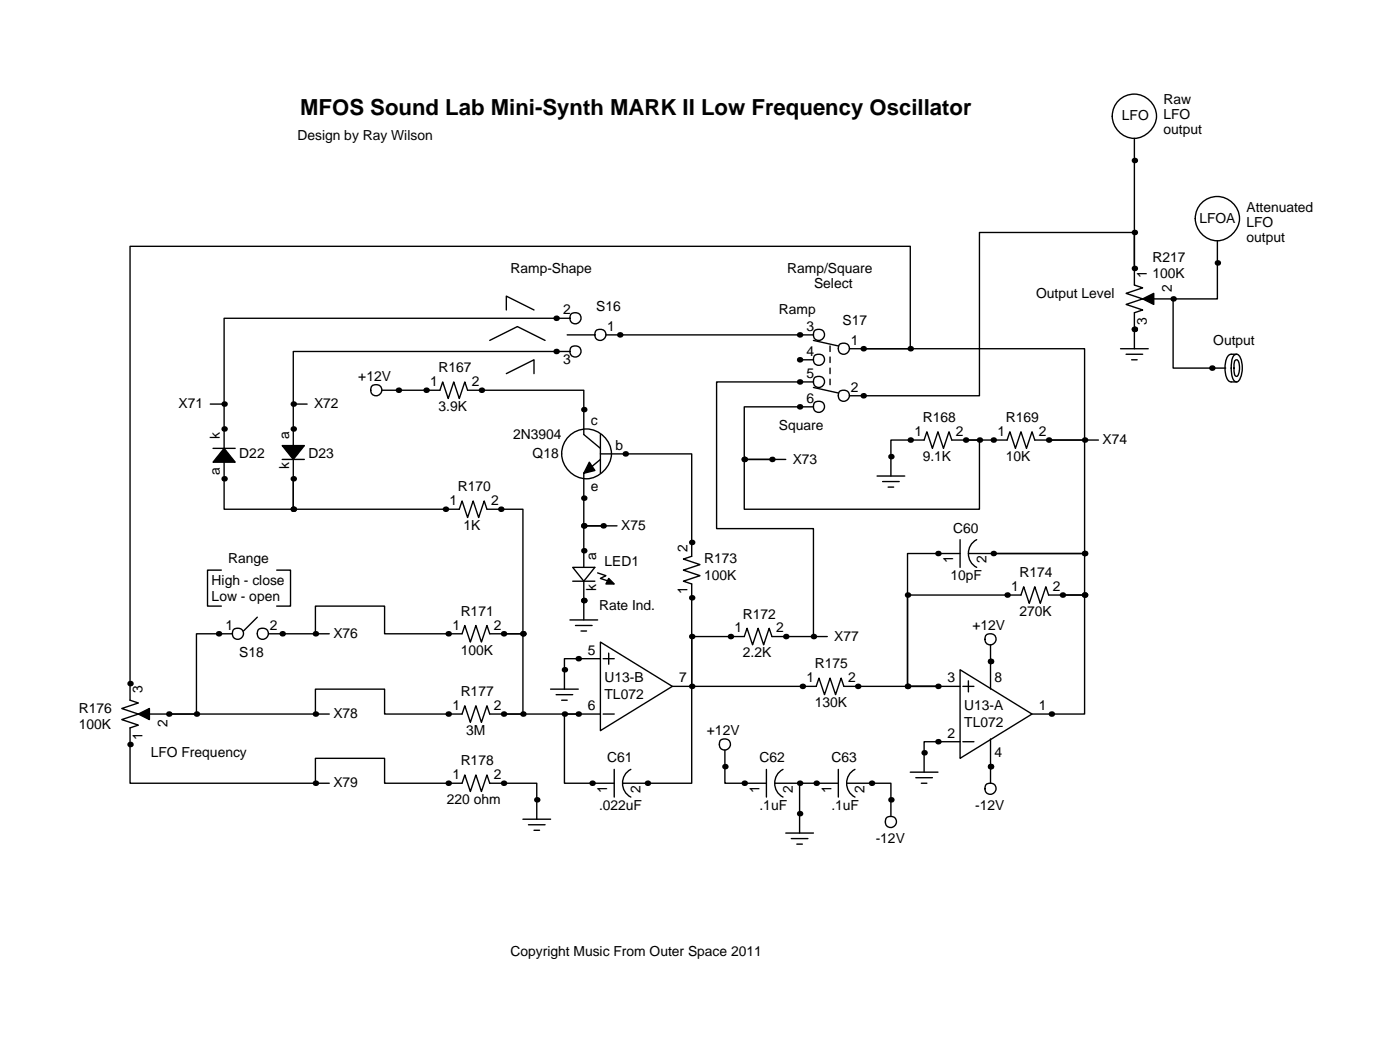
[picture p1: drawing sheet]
<svg xmlns="http://www.w3.org/2000/svg" width="257mm" height="195mm" viewBox="0 0 257 195" stroke-linecap="round" stroke-linejoin="round" font-family="sans-serif">
<path d="M209.8 54.9l2-1.1v2.1zM41.1 82.3l2.1 2.5h-4.1zM51.8 81.8h4.1l-2.1 2.5zM108.2 84.8l1 1.6-2 .5zM111.8 106.2l1 1h-1.5zM25.4 131.1l2-1.1v2.1z" fill="#000" stroke="#000" stroke-width=".25"/>
<g fill="none" stroke="#000" stroke-width=".25">
<path d="M208.3 25.4v26.9l1.5 .5-3 1 3 1.1-3 1 3 1-1.5 .5v6.6M93 56.9v-2.5l5 2.5M104.6 58.4h-63.5v15.8M208.3 49.3v-6.6h-28.5v29.9h-23.8M211.8 54.9h3.6M215.4 54.9v12.7h9.6M223.5 44.2v10.7h-8.1M38.6 74.2h2.5M41.1 74.2v8.1M53.8 74.2h2.6M53.8 74.2v7.6M70.1 71.6h10.7l.5-1.5 1 3.1 1-3.1 1 3.1 1-3.1 .6 1.5h21.3v8.2l3 2.5"/>
<path d="M89.9 62.5l5.1-2.6 5.1 2.6M93 68.6l5-2.6v2.6M104.1 61.5h5.1M104.6 64.5h-50.8v9.7M110.2 79.8v7.1M111.3 61.5h38.1M146.8 66h2.6M149.4 74.7h-12.7v9.6h5M149.4 70.1h-17.8v26.9h17.8v19.8M149.4 71.1l4.5 1M149.4 62.5l4.5 1M156 64h2.5"/>
<path d="M158.5 64h8.6v-18.8h-143.2v83.3l1.5 .5-3 1 3 1.1-3 1 3 1-1.5 .5v10.2h34M158.5 64h40.6v16.8M205.7 64h5.1M206.8 65h3M207.8 66h1M226.5 65.3a.62 .62 0 0 1 1.1 0 4.6 4.6 0 0 1-.3 4.7l-.2 .1a1.27 1.27 0 0 1-.9-1.3l-.1-1.2a4.1 4.1 0 0 1 .4-2.3zM226.8 66.1l.3-.1a1.86 1.86 0 0 1 .5 2 1.25 1.25 0 0 1-.5 1.1 .86 .86 0 0 1-.5-1.1v-.4a1.89 1.89 0 0 1 .2-1.5zM227.1 65h-1a1.95 1.95 0 0 0-1.2 2.1 3.8 3.8 0 0 0 .7 2.8l.5 .2h1M39.1 82.3h4.1M41.1 84.8v8.7h12.7v-5.6M51.8 84.3h4.1M53.8 87.9v5.6h30.5l.5-1.6 1.1 3.1 1-3.1 1 3.1 1-3.1 .5 1.6h6.6v22.8h-3.5"/>
<path d="M53.8 84.3v3.6M104.2 80.4a4.6 4.6 0 0 1 7.4 .6 4.6 4.6 0 0 1-3.1 6.8 4.6 4.6 0 0 1-4.7-2.3 4.6 4.6 0 0 1 .4-5.1zM110.2 83.3h16.8v18.8l-1.5 .5 3 1-3 1 3 1.1-3 1 1.5 .5v18.8M110.2 84.3l-3 2.6v9.6h3.5M110.7 96.5h-3.5v7.6M110.7 96.5h2.6M141.7 84.3h2.6M161 87.4h5.1M162.1 88.4h3M163.1 89.4h1M176.3 99.1v5M177.3 80.8h2.5v12.7h-43.1v-9.2h5"/>
<path d="M179.3 99.1a2.88 2.88 0 0 0 0 5M192.5 80.8h6.6v20.8h-16.7M201.7 80.8h-11.7l-.5-1.6-1 3.1-1-3.1-1.1 3.1-1-3.1-.5 1.6h-10.1l-.6-1.6-1 3.1-1-3.1-1 3.1-1-3.1-.5 1.6h-6.1v6.6M40.6 104.6h-2.5v6.7h2.5M42.7 116.3h-6.6v14.8h-5.1M47.2 113.3l-2.5 2.5M49.3 116.3h11.2M50.8 104.6h2.5v6.7h-2.5M57.9 116.3v-5h12.7v5h14.2l.5-1.5 1.1 3.1 1-3.1 1 3.1 1-3.1 .5 1.5h2.6M92.5 116.3h3.5v14.8h-3.5M104.6 113.8h5.1M105.2 104.1h4l-2 2.6z"/>
<path d="M105.2 106.7h4M105.7 114.8h3M106.7 115.8h1M107.2 106.7v7.1M109.7 105.2l1.6 .5-1.1 .5 1.6 .5M110.2 117.9l13.2 8.1-13.2 8.1zM111.8 119.9v2M151.9 116.8h-10.2l-.5-1.5-1 3.1-1-3.1-1 3.1-1-3.1-.5 1.5h-9.7v9.2M176.3 101.6h-9.7v24.4h5.6h-5.6v-16.8h20.9l.5-1.5 1 3 1-3 1 3 1-3 .5 1.5h2.6M177.8 101.6h4.6M181.9 118.4v8.1M182.4 101.6h16.7v7.6h-4"/>
<path d="M195.1 109.2h4v21.9h-9.6M27.4 131.1h33.1M57.9 131.1v-4.6h12.7v4.6h14.2l.5-1.6 1.1 3.1 1-3.1 1 3.1 1-3.1 .5 1.6h20.3M101.1 126.5h5.1M102.1 127.5h3.1M103.1 128.5h1M106.2 131.1h-2.6v12.7h9.2M110.2 120.9h-6.6v5.6M110.7 131.1h2.1M110.7 120.9h2.1M123.4 126h26.5l.5-1.5 1 3 1-3 1 3 1-3 .5 1.5h21.4M127 126v17.8h-12.7"/>
<path d="M133.1 137.7v6.1h7.6M176.3 122.9l13.2 8.2-13.2 8.1zM176.3 136.1h-6.6v5.6M176.8 126h2M176.8 136.1h2M177.8 125v2M181.9 135.6v8.2M57.9 143.8v-4.6h12.7v4.6h14.2l.5-1.6 1.1 3.1 1-3.1 1 3.1 1-3.1 .5 1.6h8.7v6.6M57.9 143.8h2.6M96 150.4h5.1M97 151.4h3.1M98 152.4h1.1"/>
<path d="M112.8 141.2v5.1M115.8 141.2a2.88 2.88 0 0 0 0 5.1M140.7 141.2v5.1M142.2 143.8h11.7M143.8 141.2a2.88 2.88 0 0 0 0 5.1M144.3 152.9h5.1M145.3 153.9h3M146.3 154.9h1M146.8 143.8v9.1M153.9 141.2v5.1M155.4 143.8h8.2v6.1M157 141.2a2.88 2.88 0 0 0 0 5.1"/>
<path d="M167.1 141.7h5.1M168.1 142.7h3.1M169.2 143.8h1"/>
<circle cx="208.2" cy="21.3" r="4"/>
<circle cx="105.7" cy="58.4" r="1.02"/>
<circle cx="223.5" cy="40.1" r="4"/>
<circle cx="69.1" cy="71.6" r="1.02"/>
<circle cx="105.7" cy="64.5" r="1.02"/>
<circle cx="110.2" cy="61.4" r="1.02"/>
<circle cx="150.4" cy="70.1" r="1.02"/>
<circle cx="150.4" cy="74.6" r="1.02"/>
<circle cx="150.4" cy="61.4" r="1.02"/>
<circle cx="150.4" cy="66" r="1.02"/>
<circle cx="154.9" cy="64" r="1.02"/>
<circle cx="154.9" cy="72.6" r="1.02"/>
<circle cx="43.7" cy="116.3" r="1.02"/>
<circle cx="48.3" cy="116.3" r="1.02"/>
<circle cx="181.9" cy="117.3" r="1.02"/>
<circle cx="133.1" cy="136.6" r="1.02"/>
<circle cx="163.6" cy="150.8" r="1.02"/>
<circle cx="181.9" cy="144.8" r="1.02"/>
</g>
<g fill="#000">
<circle cx="208.3" cy="29.5" r=".51"/>
<circle cx="102.1" cy="58.4" r=".51"/>
<circle cx="208.3" cy="42.7" r=".51"/>
<circle cx="208.3" cy="49.3" r=".51"/>
<circle cx="215.4" cy="54.9" r=".51"/>
<circle cx="223.5" cy="48.3" r=".51"/>
<circle cx="41.1" cy="78.7" r=".51"/>
<circle cx="41.1" cy="74.2" r=".51"/>
<circle cx="53.8" cy="74.2" r=".51"/>
<circle cx="53.8" cy="78.7" r=".51"/>
<circle cx="73.2" cy="71.6" r=".51"/>
<circle cx="78.2" cy="71.6" r=".51"/>
<circle cx="88.4" cy="71.6" r=".51"/>
<circle cx="102.1" cy="64.5" r=".51"/>
<circle cx="107.2" cy="75.2" r=".51"/>
<circle cx="113.8" cy="61.5" r=".51"/>
<circle cx="146.8" cy="70.1" r=".51"/>
<circle cx="146.8" cy="61.5" r=".51"/>
<circle cx="146.8" cy="74.7" r=".51"/>
<circle cx="146.8" cy="66" r=".51"/>
<circle cx="158.5" cy="64" r=".51"/>
<circle cx="158.5" cy="72.6" r=".51"/>
<circle cx="167.1" cy="64" r=".51"/>
<circle cx="208.3" cy="60.5" r=".51"/>
<circle cx="222.5" cy="67.6" r=".51"/>
<circle cx="41.1" cy="87.9" r=".51"/>
<circle cx="53.8" cy="87.9" r=".51"/>
<circle cx="53.8" cy="93.5" r=".51"/>
<circle cx="81.8" cy="93.5" r=".51"/>
<circle cx="91.9" cy="93.5" r=".51"/>
<circle cx="107.2" cy="91.4" r=".51"/>
<circle cx="107.2" cy="96.5" r=".51"/>
<circle cx="110.7" cy="96.5" r=".51"/>
<circle cx="114.8" cy="83.3" r=".51"/>
<circle cx="127" cy="99.6" r=".51"/>
<circle cx="136.7" cy="84.3" r=".51"/>
<circle cx="141.7" cy="84.3" r=".51"/>
<circle cx="163.6" cy="83.8" r=".51"/>
<circle cx="167.1" cy="80.8" r=".51"/>
<circle cx="177.3" cy="80.8" r=".51"/>
<circle cx="179.8" cy="80.8" r=".51"/>
<circle cx="182.4" cy="80.8" r=".51"/>
<circle cx="192.5" cy="80.8" r=".51"/>
<circle cx="199.1" cy="80.8" r=".51"/>
<circle cx="40.1" cy="116.3" r=".51"/>
<circle cx="51.8" cy="116.3" r=".51"/>
<circle cx="57.9" cy="116.3" r=".51"/>
<circle cx="82.3" cy="116.3" r=".51"/>
<circle cx="92.5" cy="116.3" r=".51"/>
<circle cx="96" cy="116.3" r=".51"/>
<circle cx="107.2" cy="110.2" r=".51"/>
<circle cx="107.2" cy="101.1" r=".51"/>
<circle cx="127" cy="116.8" r=".51"/>
<circle cx="127" cy="109.7" r=".51"/>
<circle cx="134.1" cy="116.8" r=".51"/>
<circle cx="144.3" cy="116.8" r=".51"/>
<circle cx="149.4" cy="116.8" r=".51"/>
<circle cx="166.6" cy="109.2" r=".51"/>
<circle cx="172.2" cy="101.6" r=".51"/>
<circle cx="182.4" cy="101.6" r=".51"/>
<circle cx="184.9" cy="109.2" r=".51"/>
<circle cx="195.1" cy="109.2" r=".51"/>
<circle cx="199.1" cy="101.6" r=".51"/>
<circle cx="199.1" cy="109.2" r=".51"/>
<circle cx="23.9" cy="136.7" r=".51"/>
<circle cx="23.9" cy="125.5" r=".51"/>
<circle cx="31" cy="131.1" r=".51"/>
<circle cx="36.1" cy="131.1" r=".51"/>
<circle cx="57.9" cy="131.1" r=".51"/>
<circle cx="82.3" cy="131.1" r=".51"/>
<circle cx="92.5" cy="131.1" r=".51"/>
<circle cx="96" cy="131.1" r=".51"/>
<circle cx="103.6" cy="122.9" r=".51"/>
<circle cx="103.6" cy="131.1" r=".51"/>
<circle cx="106.2" cy="120.9" r=".51"/>
<circle cx="106.2" cy="131.1" r=".51"/>
<circle cx="127" cy="126" r=".51"/>
<circle cx="147.3" cy="126" r=".51"/>
<circle cx="157.5" cy="126" r=".51"/>
<circle cx="166.6" cy="126" r=".51"/>
<circle cx="169.7" cy="138.2" r=".51"/>
<circle cx="172.2" cy="126" r=".51"/>
<circle cx="172.2" cy="136.1" r=".51"/>
<circle cx="181.9" cy="121.4" r=".51"/>
<circle cx="193" cy="131.1" r=".51"/>
<circle cx="57.9" cy="143.8" r=".51"/>
<circle cx="82.3" cy="143.8" r=".51"/>
<circle cx="92.5" cy="143.8" r=".51"/>
<circle cx="98.6" cy="146.8" r=".51"/>
<circle cx="108.7" cy="143.8" r=".51"/>
<circle cx="118.9" cy="143.8" r=".51"/>
<circle cx="133.1" cy="140.7" r=".51"/>
<circle cx="136.7" cy="143.8" r=".51"/>
<circle cx="146.8" cy="149.4" r=".51"/>
<circle cx="146.8" cy="143.8" r=".51"/>
<circle cx="149.9" cy="143.8" r=".51"/>
<circle cx="160" cy="143.8" r=".51"/>
<circle cx="163.6" cy="146.8" r=".51"/>
<circle cx="181.9" cy="140.7" r=".51"/>
</g>
<path d="M152.4 63.5v8.1" fill="none" stroke="#000" stroke-width=".25" stroke-dasharray="1"/>
<text font-size="4.1" x="55.1" y="21.1">MFOS Sound Lab Mini-Synth MARK II Low Frequency Oscillator</text>
<g font-size="2.5">
<text x="206" y="22.1">LFO</text>
<text x="213.6" y="19.1">Raw</text>
<text x="213.6" y="21.8">LFO</text>
<text x="54.6" y="25.7">Design by Ray Wilson</text>
<text x="213.6" y="24.6">output</text>
<text x="220.2" y="40.9">LFOA</text>
<text x="228.9" y="38.9">Attenuated</text>
<text x="228.9" y="41.7">LFO</text>
<text x="228.9" y="44.5">output</text>
<text x="93.7" y="50">Ramp-Shape</text>
<text x="144.5" y="50">Ramp/Square</text>
<text x="149.5" y="52.8">Select</text>
<text x="210.6" y="51.1" transform="rotate(-90 210.6 51.1)">1</text>
<text x="211.6" y="48">R217</text>
<text x="211.6" y="51.1">100K</text>
<text x="215.1" y="53.6" transform="rotate(-90 215.1 53.6)">2</text>
<text x="103.4" y="57.7">2</text>
<text x="109.5" y="57.1">S16</text>
<text x="143" y="57.7">Ramp</text>
<text x="154.7" y="59.7">S17</text>
<text x="190.2" y="54.6">Output Level</text>
<text x="210.6" y="59.7" transform="rotate(-90 210.6 59.7)">3</text>
<text x="111.5" y="60.7">1</text>
<text x="148.1" y="60.7">3</text>
<text x="148.1" y="65.3">4</text>
<text x="156.2" y="63.2">1</text>
<text x="222.8" y="63.2">Output</text>
<text x="65.8" y="69.9">+12V</text>
<text x="79" y="70.9">1</text>
<text x="80.5" y="68.3">R167</text>
<text x="86.6" y="70.9">2</text>
<text x="103.4" y="66.8">3</text>
<text x="148.1" y="69.3">5</text>
<text x="156.2" y="71.9">2</text>
<text x="32.8" y="74.9">X71</text>
<text x="57.7" y="74.9">X72</text>
<text x="80.5" y="75.4">3.9K</text>
<text x="108.5" y="78">c</text>
<text x="148.1" y="73.9">6</text>
<text x="169.4" y="77.5">R168</text>
<text x="184.7" y="77.5">R169</text>
<text x="40.4" y="80.5" transform="rotate(-90 40.4 80.5)">k</text>
<text x="53.1" y="80.5" transform="rotate(-90 53.1 80.5)">a</text>
<text x="94.2" y="80.5">2N3904</text>
<text x="113" y="82.6">b</text>
<text x="143" y="79">Square</text>
<text x="167.9" y="80">1</text>
<text x="175.5" y="80">2</text>
<text x="183.1" y="80">1</text>
<text x="190.8" y="80">2</text>
<text x="202.4" y="81.5">X74</text>
<text x="40.4" y="87.1" transform="rotate(-90 40.4 87.1)">a</text>
<text x="43.9" y="84.1">D22</text>
<text x="53.1" y="86.1" transform="rotate(-90 53.1 86.1)">k</text>
<text x="56.6" y="84.1">D23</text>
<text x="97.8" y="84.1">Q18</text>
<text x="145.5" y="85.1">X73</text>
<text x="169.4" y="84.6">9.1K</text>
<text x="184.7" y="84.6">10K</text>
<text x="82.6" y="92.7">1</text>
<text x="84.1" y="90.2">R170</text>
<text x="90.2" y="92.7">2</text>
<text x="108.5" y="90.2">e</text>
<text x="85.1" y="97.3">1K</text>
<text x="114" y="97.3">X75</text>
<text x="126.2" y="101.3" transform="rotate(-90 126.2 101.3)">2</text>
<text x="175" y="97.8">C60</text>
<text x="38.9" y="107.4">High - close</text>
<text x="41.9" y="103.4">Range</text>
<text x="109.5" y="102.9" transform="rotate(-90 109.5 102.9)">a</text>
<text x="111" y="103.9">LED1</text>
<text x="129.3" y="103.4">R173</text>
<text x="129.3" y="106.4">100K</text>
<text x="174.5" y="106.4">10pF</text>
<text x="175" y="103.4" transform="rotate(-90 175 103.4)">1</text>
<text x="181.1" y="103.4" transform="rotate(-90 181.1 103.4)">2</text>
<text x="187.2" y="105.9">R174</text>
<text x="38.9" y="110.2">Low - open</text>
<text x="84.6" y="113">R171</text>
<text x="109.5" y="108.5" transform="rotate(-90 109.5 108.5)">k</text>
<text x="110" y="112">Rate Ind.</text>
<text x="126.2" y="109" transform="rotate(-90 126.2 109)">1</text>
<text x="136.4" y="113.5">R172</text>
<text x="185.7" y="108.5">1</text>
<text x="187.2" y="113">270K</text>
<text x="193.3" y="108.5">2</text>
<text x="41.4" y="115.6">1</text>
<text x="49.5" y="115.6">2</text>
<text x="61.2" y="117.1">X76</text>
<text x="83.1" y="115.6">1</text>
<text x="90.7" y="115.6">2</text>
<text x="134.9" y="116.1">1</text>
<text x="142.5" y="116.1">2</text>
<text x="153.2" y="117.6">X77</text>
<text x="178.6" y="115.6">+12V</text>
<text x="43.9" y="120.6">S18</text>
<text x="84.6" y="120.1">100K</text>
<text x="107.9" y="120.1">5</text>
<text x="111" y="125.2">U13-B</text>
<text x="124.7" y="125.2">7</text>
<text x="136.4" y="120.6">2.2K</text>
<text x="148.1" y="125.2">1</text>
<text x="149.6" y="122.7">R175</text>
<text x="155.7" y="125.2">2</text>
<text x="174" y="125.2">3</text>
<text x="182.6" y="125.2">8</text>
<text x="14.5" y="130.8">R176</text>
<text x="26.2" y="127.3" transform="rotate(-90 26.2 127.3)">3</text>
<text x="61.2" y="131.8">X78</text>
<text x="83.1" y="130.3">1</text>
<text x="84.6" y="127.8">R177</text>
<text x="90.7" y="130.3">2</text>
<text x="107.9" y="130.3">6</text>
<text x="111" y="128.3">TL072</text>
<text x="149.6" y="129.8">130K</text>
<text x="177" y="130.3">U13-A</text>
<text x="190.8" y="130.3">1</text>
<text x="14.5" y="133.9">100K</text>
<text x="26.2" y="135.9" transform="rotate(-90 26.2 135.9)">1</text>
<text x="30.7" y="133.3" transform="rotate(-90 30.7 133.3)">2</text>
<text x="85.6" y="134.9">3M</text>
<text x="129.8" y="134.9">+12V</text>
<text x="174" y="135.4">2</text>
<text x="177" y="133.3">TL072</text>
<text x="27.7" y="138.9">LFO Frequency</text>
<text x="83.1" y="143">1</text>
<text x="84.6" y="140.5">R178</text>
<text x="90.7" y="143">2</text>
<text x="111.5" y="140">C61</text>
<text x="139.4" y="140">C62</text>
<text x="152.7" y="140">C63</text>
<text x="182.6" y="138.9">4</text>
<text x="61.2" y="144.5">X79</text>
<text x="82" y="147.6">220 ohm</text>
<text x="110" y="148.6">.022uF</text>
<text x="111.5" y="145.5" transform="rotate(-90 111.5 145.5)">1</text>
<text x="117.6" y="145.5" transform="rotate(-90 117.6 145.5)">2</text>
<text x="139.4" y="145.5" transform="rotate(-90 139.4 145.5)">1</text>
<text x="139.4" y="148.6">.1uF</text>
<text x="145.5" y="145.5" transform="rotate(-90 145.5 145.5)">2</text>
<text x="152.7" y="145.5" transform="rotate(-90 152.7 145.5)">1</text>
<text x="152.7" y="148.6">.1uF</text>
<text x="158.8" y="145.5" transform="rotate(-90 158.8 145.5)">2</text>
<text x="179.1" y="148.6">-12V</text>
<text x="160.8" y="154.7">-12V</text>
<text x="93.7" y="175.5">Copyright Music From Outer Space 2011</text>
</g>
</svg>
